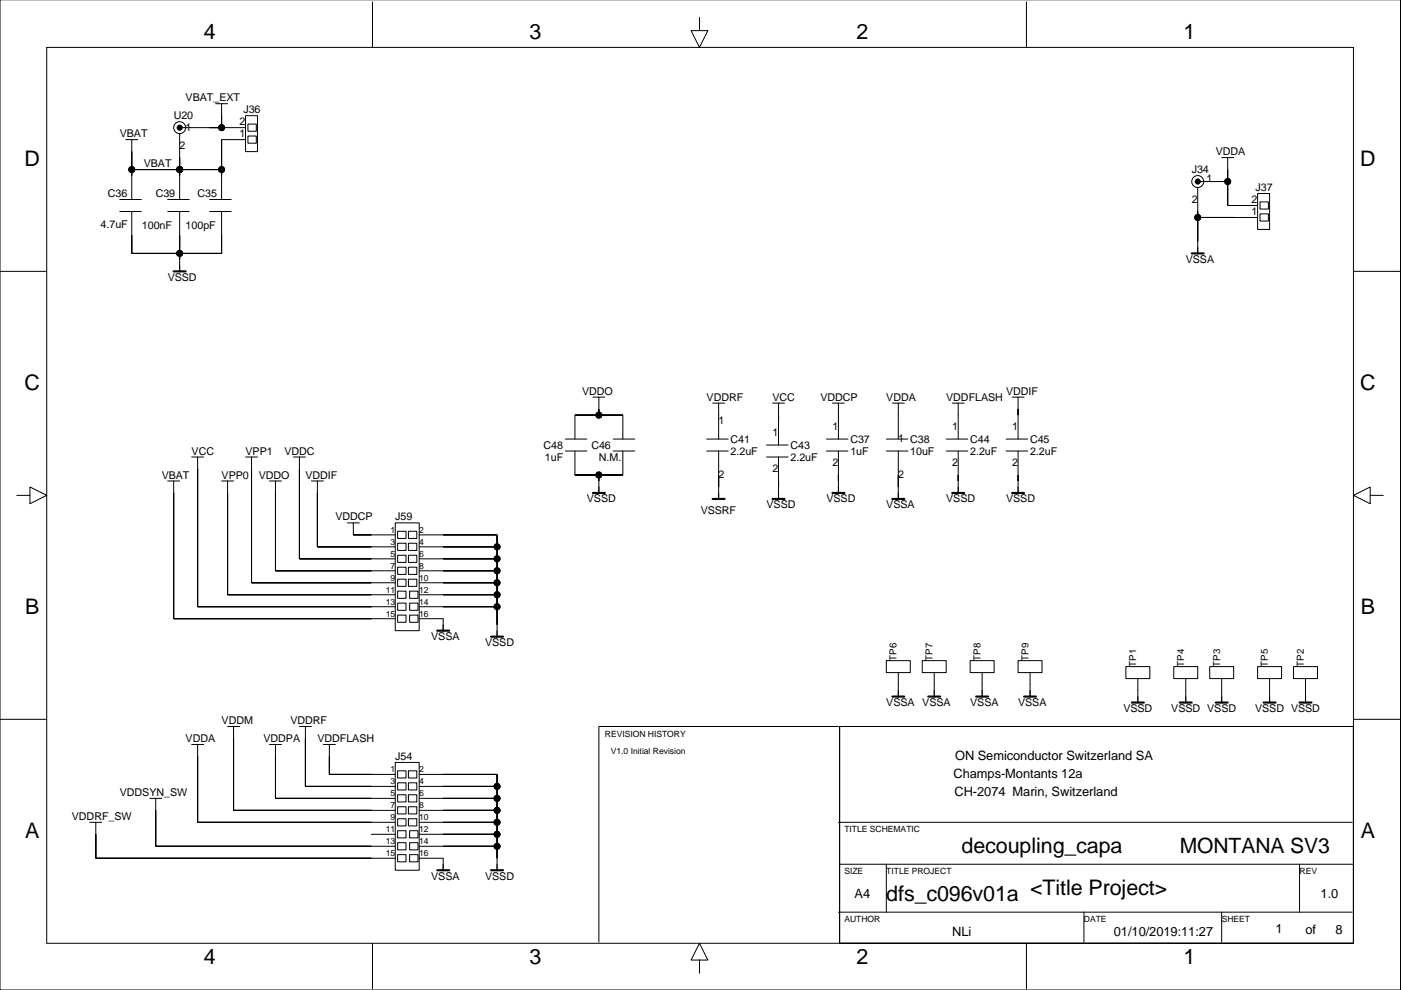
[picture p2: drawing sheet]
<svg xmlns="http://www.w3.org/2000/svg" width="297mm" height="210mm" viewBox="0 0 297 210" stroke-linecap="round" stroke-linejoin="round" font-family="sans-serif">
<g fill="none" stroke="#000" stroke-width=".21">
<path d="M0 0h296.9v209.9h-296.9zM9.9 10.1h277.1v189.9h-277.1zM79 .4v9.7M148.3 3.7v2.8h1.8l-1.8 3.6-1.8-3.6h1.8M217.6 .4v9.7M26.7 29.6h1.2v12.7M27.9 32.1h.1M27.9 29.6h1.3M27.9 36h19.1M38.1 36h.1M38.1 27.1h14M38.1 28.3v14"/>
<path d="M45.7 22h1.3v5.1M47 24.5h.1M47 27.1h.1M47 22h1.2M52.1 24.5h2.5v7.6h-2.5zM52.1 29.6h-5.1v12.7M52.6 28.8h1.7v1.6h-1.7zM52.6 26.3h1.7v1.5h-1.7zM253.9 38.5h6.4M253.9 39.8v13.9M259 33.4h1.3v10.2h6.3M260.3 38.5h.1"/>
<path d="M260.3 36h.1M260.3 33.4h1.3M0 57.5h9.9M25.4 44.8h4.6M25.4 42.3h4.6M27.9 44.8v8.9h19.1v-8.9M35.6 44.8h4.5M35.6 42.3h4.5M38.1 55h.1M38.1 44.8v12.7M44.4 44.8h4.6M44.4 42.3h4.6"/>
<path d="M253.9 51.2h.1M253.9 46.1h12.7M266.6 41h2.6v7.6h-2.6zM267.1 45.3h1.8v1.6h-1.8zM267.1 42.8h1.8v1.5h-1.8zM287 57.5h9.9M40.6 96.9h1.3v31.7h41.9M41.9 99.4h.1M41.9 96.9h1.3M52.1 96.9h1.2v26.7h30.5M53.3 99.4h.1M53.3 96.9h1.3"/>
<path d="M62.2 96.9h1.3v21.6h20.3M63.5 99.4h.1M63.5 96.9h1.3M119.9 93.1h4.5M119.9 95.6h4.5M121.9 93.1v-5.1h10.2v5.1M121.9 95.6v5.1h10.2v-5.1M125.7 84.2h1.3v3.8M127 86.7h.1M127 84.2h1.2M130 93.1h4.6M130 95.6h4.6"/>
<path d="M149.8 93.1h4.6M149.8 95.6h4.6M151.1 85.5h1.3v7.6M152.4 88h.1M152.4 95.6v10.2M152.4 85.5h1.2M162.5 96.9h4.6M162.5 94.4h4.6M163.8 85.5h1.3v8.9M165.1 88h.1M165.1 85.5h1.2M165.1 96.9v8.9"/>
<path d="M175.2 93.1h4.6M175.2 95.6h4.6M176.5 85.5h1.3v7.6M177.8 88h.1M177.8 85.5h1.2M177.8 95.6v8.9M187.9 93.1h4.6M187.9 95.6h4.6M189.2 85.5h1.3v7.6M190.5 88h.1M190.5 95.6v10.2M190.5 85.5h1.2"/>
<path d="M200.6 93.1h4.6M200.6 95.6h4.6M201.9 85.5h1.3v7.6M203.2 88h.1M203.2 85.5h1.2M203.2 95.6v8.9M213.3 93.1h4.6M213.3 95.6h4.6M214.6 84.2h1.3v8.9M215.9 86.7h.1M215.9 84.2h1.2M215.9 95.6v8.9"/>
<path d="M3.6 105h2.7v-1.8l3.6 1.8-3.6 1.8v-1.8M35.6 102h1.2v29.2h47M36.8 104.5h.1M36.8 102h1.3M47 102h1.2v24.1h35.6M48.2 104.5h.1M48.2 102h1.3M57.1 102h1.3v19h25.4M58.4 104.5h.1M58.4 102h1.3M66 102h1.3v13.9h16.5M67.3 104.5h.1"/>
<path d="M67.3 102h1.3M73.6 110.9h1.3v2.5h8.9M74.9 113.4h.1M74.9 110.9h1.3M83.8 110.9h5.1v22.8h-5.1zM84.3 112.6h1.8v1.6h-1.8zM84.3 115.2h1.8v1.5h-1.8zM84.3 117.7h1.8v1.5h-1.8zM86.6 112.6h1.8v1.6h-1.8zM86.6 115.2h1.8v1.5h-1.8zM86.6 117.7h1.8v1.5h-1.8zM88.9 113.4h16.5v21.6"/>
<path d="M88.9 115.9h16.5M88.9 118.5h16.5M127 102h.1M127 100.7v3.8M152.4 103.2h.1M165.1 103.2h.1M177.8 102h.1M190.5 103.2h.1M203.2 102h.1M215.9 102h.1M290.5 105v-1.8l-3.5 1.8 3.5 1.8v-1.8h2.8M84.3 120.3h1.8v1.5h-1.8z"/>
<path d="M84.3 122.8h1.8v1.5h-1.8zM84.3 125.3h1.8v1.6h-1.8zM84.3 127.9h1.8v1.5h-1.8zM84.3 130.4h1.8v1.5h-1.8zM86.6 120.3h1.8v1.5h-1.8zM86.6 122.8h1.8v1.5h-1.8zM86.8 125.3h1.8v1.6h-1.8zM86.8 127.9h1.8v1.5h-1.8zM86.8 130.4h1.8v1.5h-1.8zM88.9 121h16.5M88.9 126.1h16.5M88.9 123.6h16.5"/>
<path d="M88.9 128.6h16.5M88.9 131.2h5.1v2.5M94 131.2h.1M105.4 132.5h.1M0 152.5h9.9M40.6 157.8h1.3v16.6h41.9M41.9 157.8h1.3M48.2 154h1.3v17.8h34.3M49.5 156.6h.1M49.5 154h1.3M57.1 157.8h1.3v11.5h25.4M58.4 157.8h1.3"/>
<path d="M63.5 154h1.3v12.7h19M64.8 156.6h.1M64.8 154h1.2M68.6 157.8h1.2v6.4h14M69.8 157.8h1.3M177.8 154h-50.8v45.7M178 154h109v46h-109zM187.9 140.1h5.1v2.5h-5.1zM190.5 145.1h.1M190.5 142.6v5.1M195.5 140.1h5.1v2.5h-5.1zM198.1 145.1h.1"/>
<path d="M198.1 142.6v5.1M205.7 140.1h5.1v2.5h-5.1zM208.2 145.1h.1M208.2 142.6v5.1M215.9 140.1h5v2.5h-5zM218.4 145.1h.1M218.4 142.6v5.1M238.7 141.3h5.1v2.6h-5.1zM241.2 146.4h.1M241.2 143.9v5.1M248.9 141.3h5v2.6h-5zM251.4 146.4h.1"/>
<path d="M251.4 143.9v5.1M256.5 141.3h5.1v2.6h-5.1zM259 146.4h.1M259 143.9v5.1M266.6 141.3h5.1v2.6h-5.1zM269.2 146.4h.1M269.2 143.9v5.1M274.3 141.3h5v2.6h-5zM276.8 146.4h.1M276.8 143.9v5.1M287 152.5h9.9M19 174.4h1.3v7.6h63.5"/>
<path d="M20.3 176.9h.1M20.3 174.4h1.3M31.7 169.3h1.3v10.1h50.8M33 171.8h.1M33 169.3h1.3M41.9 160.4h.1M58.4 160.4h.1M69.8 160.4h.1M78.7 176.9h5.1M83.8 161.7h5.1v22.8h-5.1zM84.3 163.4h1.8v1.6h-1.8zM84.3 166h1.8v1.5h-1.8z"/>
<path d="M84.3 168.5h1.8v1.5h-1.8zM84.3 171h1.8v1.6h-1.8zM84.3 173.6h1.8v1.5h-1.8zM84.3 176.1h1.8v1.6h-1.8zM84.3 178.7h1.8v1.5h-1.8zM86.6 163.4h1.8v1.6h-1.8zM86.6 166h1.8v1.5h-1.8zM86.6 168.5h1.8v1.5h-1.8zM86.6 171h1.8v1.6h-1.8zM86.6 173.6h1.8v1.5h-1.8zM86.8 176.1h1.8v1.6h-1.8zM86.8 178.7h1.8v1.5h-1.8z"/>
<path d="M88.9 174.4h16.5M88.9 164.2h16.5v20.3M88.9 166.7h16.5M88.9 169.3h16.5M88.9 171.8h16.5M88.9 176.9h16.5M88.9 179.4h16.5M177.8 174.4h108.9M79 200v9.6M84.3 181.2h1.8v1.5h-1.8zM86.8 181.2h1.8v1.5h-1.8zM88.9 182h5.1v2.5"/>
<path d="M94 182h.1M105.4 182h.1M177.8 193.4h108.9M178 183.2h109M187.9 183.2v10.2M217.6 200v9.6M229.8 193.4v6.3M259 193.4v6.3M275.5 183.2v10.2M148.3 203.6h1.8l-1.8-3.6-1.8 3.6h1.8v2.7"/>
<circle cx="27.9" cy="36" r=".63"/>
<circle cx="38.1" cy="27.1" r=".51"/>
<circle cx="38.1" cy="36" r=".63"/>
<circle cx="38.1" cy="27.1" r="1.27"/>
<circle cx="47" cy="27.1" r=".63"/>
<circle cx="47" cy="36" r=".63"/>
<circle cx="253.9" cy="38.5" r="1.27"/>
<circle cx="253.9" cy="38.5" r=".51"/>
<circle cx="260.3" cy="38.5" r=".63"/>
<circle cx="38.1" cy="53.7" r=".63"/>
<circle cx="253.9" cy="46.1" r=".63"/>
<circle cx="127" cy="88" r=".63"/>
<circle cx="105.4" cy="118.5" r=".63"/>
<circle cx="105.4" cy="115.9" r=".63"/>
<circle cx="127" cy="100.7" r=".63"/>
<circle cx="105.4" cy="123.6" r=".63"/>
<circle cx="105.4" cy="121" r=".63"/>
<circle cx="105.4" cy="128.6" r=".63"/>
<circle cx="105.4" cy="126.1" r=".63"/>
<circle cx="105.4" cy="174.4" r=".63"/>
<circle cx="105.4" cy="171.8" r=".63"/>
<circle cx="105.4" cy="179.4" r=".63"/>
<circle cx="105.4" cy="166.7" r=".63"/>
<circle cx="105.4" cy="176.9" r=".63"/>
<circle cx="105.4" cy="169.3" r=".63"/>
</g>
<g fill="none" stroke="#000" stroke-width=".45">
<path d="M36.8 57.5h2.6M252.7 53.7h2.5M125.7 104.5h2.5M151.1 105.8h2.5M163.8 105.8h2.5M176.5 104.5h2.5M189.2 105.8h2.5M201.9 104.5h2.5M214.6 104.5h2.5M92.7 133.7h2.5M104.1 135h2.6M189.2 147.7h2.5"/>
<path d="M196.8 147.7h2.5M207 147.7h2.5M217.1 147.7h2.6M240 149h2.5M250.1 149h2.6M257.8 149h2.5M267.9 149h2.5M275.5 149h2.6M92.7 184.5h2.5M104.1 184.5h2.6"/>
</g>
<g fill="#000" stroke="#000" stroke-width=".21">
<path d="M27.9 36v1.2z" fill-rule="evenodd"/>
<path d="M27.9 32.1v3.9z" fill-rule="evenodd"/>
<path d="M38.1 36v1.2z" fill-rule="evenodd"/>
<path d="M38.1 33.4v2.6z" fill-rule="evenodd"/>
<path d="M27.9 36h10.2z" fill-rule="evenodd"/>
<path d="M44.4 27.1h2.6z" fill-rule="evenodd"/>
<path d="M47 24.5v2.6z" fill-rule="evenodd"/>
<path d="M47 29.6v6.4z" fill-rule="evenodd"/>
<path d="M47 36v1.2z" fill-rule="evenodd"/>
<path d="M38.1 36h8.9z" fill-rule="evenodd"/>
<path d="M260.3 36v2.5z" fill-rule="evenodd"/>
<path d="M260.3 38.5v5.1z" fill-rule="evenodd"/>
<path d="M27.9 49.9v3.8z" fill-rule="evenodd"/>
<path d="M27.9 53.7h10.2z" fill-rule="evenodd"/>
<path d="M38.1 49.9v3.8z" fill-rule="evenodd"/>
<path d="M38.1 53.7v1.3z" fill-rule="evenodd"/>
<path d="M47 49.9v3.8z" fill-rule="evenodd"/>
<path d="M38.1 53.7h8.9z" fill-rule="evenodd"/>
<path d="M253.9 46.1v5.1z" fill-rule="evenodd"/>
<path d="M253.9 44.8v1.3z" fill-rule="evenodd"/>
<path d="M260.3 43.6h1.3z" fill-rule="evenodd"/>
<path d="M253.9 46.1h7.7z" fill-rule="evenodd"/>
<path d="M41.9 99.4v29.2z" fill-rule="evenodd"/>
<path d="M53.3 99.4v24.2z" fill-rule="evenodd"/>
<path d="M63.5 99.4v19.1z" fill-rule="evenodd"/>
<path d="M127 86.7v1.3z" fill-rule="evenodd"/>
<path d="M121.9 88h5.1z" fill-rule="evenodd"/>
<path d="M127 88h5.1z" fill-rule="evenodd"/>
<path d="M165.1 88v1.3z" fill-rule="evenodd"/>
<path d="M215.9 86.7v1.3z" fill-rule="evenodd"/>
<path d="M36.8 104.5v26.7z" fill-rule="evenodd"/>
<path d="M48.2 104.5v21.6z" fill-rule="evenodd"/>
<path d="M58.4 104.5v16.5z" fill-rule="evenodd"/>
<path d="M67.3 104.5v11.4z" fill-rule="evenodd"/>
<path d="M67.3 115.9h11.4z" fill-rule="evenodd"/>
<path d="M63.5 118.5h15.2z" fill-rule="evenodd"/>
<path d="M74.9 113.4h3.8z" fill-rule="evenodd"/>
<path d="M94 118.5h11.4z" fill-rule="evenodd"/>
<path d="M105.4 118.5v2.5z" fill-rule="evenodd"/>
<path d="M105.4 113.4v2.5z" fill-rule="evenodd"/>
<path d="M105.4 115.9v2.6z" fill-rule="evenodd"/>
<path d="M94 113.4h11.4z" fill-rule="evenodd"/>
<path d="M94 115.9h11.4z" fill-rule="evenodd"/>
<path d="M127 100.7v1.3z" fill-rule="evenodd"/>
<path d="M121.9 100.7h5.1z" fill-rule="evenodd"/>
<path d="M127 100.7h5.1z" fill-rule="evenodd"/>
<path d="M152.4 100.7v2.5z" fill-rule="evenodd"/>
<path d="M165.1 102v1.2z" fill-rule="evenodd"/>
<path d="M177.8 100.7v1.3z" fill-rule="evenodd"/>
<path d="M190.5 100.7v2.5z" fill-rule="evenodd"/>
<path d="M203.2 100.7v1.3z" fill-rule="evenodd"/>
<path d="M215.9 100.7v1.3z" fill-rule="evenodd"/>
<path d="M58.4 121h20.3z" fill-rule="evenodd"/>
<path d="M53.3 123.6h25.4z" fill-rule="evenodd"/>
<path d="M48.2 126.1h30.5z" fill-rule="evenodd"/>
<path d="M41.9 128.6h36.8z" fill-rule="evenodd"/>
<path d="M36.8 131.2h41.9z" fill-rule="evenodd"/>
<path d="M105.4 128.6v3.9z" fill-rule="evenodd"/>
<path d="M94 121h11.4z" fill-rule="evenodd"/>
<path d="M105.4 123.6v2.5z" fill-rule="evenodd"/>
<path d="M105.4 121v2.6z" fill-rule="evenodd"/>
<path d="M94 128.6h11.4z" fill-rule="evenodd"/>
<path d="M94 123.6h11.4z" fill-rule="evenodd"/>
<path d="M94 126.1h11.4z" fill-rule="evenodd"/>
<path d="M105.4 126.1v2.5z" fill-rule="evenodd"/>
<path d="M49.5 156.6v15.2z" fill-rule="evenodd"/>
<path d="M64.8 156.6v10.1z" fill-rule="evenodd"/>
<path d="M20.3 176.9v5.1z" fill-rule="evenodd"/>
<path d="M33 171.8v7.6z" fill-rule="evenodd"/>
<path d="M41.9 160.4v14z" fill-rule="evenodd"/>
<path d="M58.4 160.4v8.9z" fill-rule="evenodd"/>
<path d="M69.8 160.4v3.8z" fill-rule="evenodd"/>
<path d="M69.8 164.2h8.9z" fill-rule="evenodd"/>
<path d="M64.8 166.7h13.9z" fill-rule="evenodd"/>
<path d="M58.4 169.3h20.3z" fill-rule="evenodd"/>
<path d="M49.5 171.8h29.2z" fill-rule="evenodd"/>
<path d="M41.9 174.4h36.8z" fill-rule="evenodd"/>
<path d="M33 179.4h45.7z" fill-rule="evenodd"/>
<path d="M94 174.4h11.4z" fill-rule="evenodd"/>
<path d="M94 179.4h11.4z" fill-rule="evenodd"/>
<path d="M105.4 176.9v2.5z" fill-rule="evenodd"/>
<path d="M94 176.9h11.4z" fill-rule="evenodd"/>
<path d="M105.4 174.4v2.5z" fill-rule="evenodd"/>
<path d="M105.4 171.8v2.6z" fill-rule="evenodd"/>
<path d="M94 164.2h11.4z" fill-rule="evenodd"/>
<path d="M105.4 164.2v2.5z" fill-rule="evenodd"/>
<path d="M94 166.7h11.4z" fill-rule="evenodd"/>
<path d="M105.4 166.7v2.6z" fill-rule="evenodd"/>
<path d="M94 169.3h11.4z" fill-rule="evenodd"/>
<path d="M105.4 169.3v2.5z" fill-rule="evenodd"/>
<path d="M94 171.8h11.4z" fill-rule="evenodd"/>
<path d="M105.4 179.4v2.6z" fill-rule="evenodd"/>
<path d="M20.3 182h58.4z" fill-rule="evenodd"/>
<circle cx="27.9" cy="36" r=".63"/>
<circle cx="38.1" cy="27.1" r=".51"/>
<circle cx="38.1" cy="36" r=".63"/>
<circle cx="47" cy="27.1" r=".63"/>
<circle cx="47" cy="36" r=".63"/>
<circle cx="253.9" cy="38.5" r=".51"/>
<circle cx="260.3" cy="38.5" r=".63"/>
<circle cx="38.1" cy="53.7" r=".63"/>
<circle cx="253.9" cy="46.1" r=".63"/>
<circle cx="127" cy="88" r=".63"/>
<circle cx="105.4" cy="118.5" r=".63"/>
<circle cx="105.4" cy="115.9" r=".63"/>
<circle cx="127" cy="100.7" r=".63"/>
<circle cx="105.4" cy="123.6" r=".63"/>
<circle cx="105.4" cy="121" r=".63"/>
<circle cx="105.4" cy="128.6" r=".63"/>
<circle cx="105.4" cy="126.1" r=".63"/>
<circle cx="105.4" cy="174.4" r=".63"/>
<circle cx="105.4" cy="171.8" r=".63"/>
<circle cx="105.4" cy="179.4" r=".63"/>
<circle cx="105.4" cy="166.7" r=".63"/>
<circle cx="105.4" cy="176.9" r=".63"/>
<circle cx="105.4" cy="169.3" r=".63"/>
</g>
<g font-size="4.5">
<text x="43.2" y="8.4">4</text>
<text x="112.3" y="8.4">3</text>
<text x="181.6" y="8.4">2</text>
<text x="250.9" y="8.4">1</text>
<text x="5.2" y="35.3">D</text>
<text x="288.4" y="35.3">D</text>
<text x="5.2" y="82.8">C</text>
<text x="288.4" y="82.8">C</text>
<text x="5.4" y="130.2">B</text>
<text x="288.5" y="130.2">B</text>
<text x="5.4" y="177.7">A</text>
<text x="288.5" y="177.7">A</text>
<text x="203.9" y="180.9">decoupling_capa</text>
<text x="250.1" y="180.9">MONTANA SV3</text>
<text x="187.9" y="191.1">dfs_c096v01a</text>
<text x="218.4" y="189.8">&lt;Title Project&gt;</text>
<text x="43.2" y="204.4">4</text>
<text x="112.3" y="204.4">3</text>
<text x="181.6" y="204.4">2</text>
<text x="250.9" y="204.4">1</text>
</g>
<g font-size="2.7">
<text x="202.5" y="161.2">ON Semiconductor Switzerland SA</text>
<text x="202.2" y="165">Champs-Montants 12a</text>
<text x="202.4" y="168.8">CH-2074 Marin, Switzerland</text>
<text x="181.2" y="190.4">A4</text>
<text x="280" y="190.4">1.0</text>
<text x="270.4" y="197.9">1</text>
<text x="201.9" y="198.4">NLi</text>
<text x="236.2" y="198.4">01/10/2019:11:27</text>
<text x="276.8" y="198">of</text>
<text x="283.1" y="198.1">8</text>
</g>
<g font-size="2.3">
<text x="39.4" y="21.5">VBAT_EXT</text>
<text x="25.4" y="29.1">VBAT</text>
<text x="36.8" y="25.3">U20</text>
<text x="39.4" y="27.7">1</text>
<text x="50.8" y="29">1</text>
<text x="50.8" y="26.5">2</text>
<text x="51.6" y="24">J36</text>
<text x="30.5" y="35.4">VBAT</text>
<text x="38.1" y="31.6">2</text>
<text x="257.8" y="32.9">VDDA</text>
<text x="22.9" y="41.8">C36</text>
<text x="33" y="41.8">C39</text>
<text x="41.9" y="41.8">C35</text>
<text x="252.7" y="36.7">J34</text>
<text x="255.8" y="38.6">1</text>
<text x="266.2" y="40.5">J37</text>
<text x="252.7" y="43">2</text>
<text x="265.4" y="45.5">1</text>
<text x="265.4" y="43">2</text>
<text x="21.3" y="48.4">4.7uF</text>
<text x="30.1" y="48.5">100nF</text>
<text x="39.4" y="48.5">100pF</text>
<text x="35.6" y="59.6">VSSD</text>
<text x="251.4" y="55.7">VSSA</text>
<text x="123.4" y="83.7">VDDO</text>
<text x="213.3" y="83.7">VDDIF</text>
<text x="149.8" y="85">VDDRF</text>
<text x="152.4" y="90">1</text>
<text x="163.8" y="85">VCC</text>
<text x="174" y="85">VDDCP</text>
<text x="187.9" y="85">VDDA</text>
<text x="200.6" y="85">VDDFLASH</text>
<text x="115.2" y="95.1">C48</text>
<text x="125.4" y="95.1">C46</text>
<text x="154.9" y="93.8">C41</text>
<text x="163.8" y="92.5">1</text>
<text x="167.6" y="95.1">C43</text>
<text x="176.5" y="91.2">1</text>
<text x="180.3" y="93.8">C37</text>
<text x="190.5" y="93.8">1 C38</text>
<text x="201.9" y="91.2">1</text>
<text x="205.7" y="93.8">C44</text>
<text x="214.6" y="91.2">1</text>
<text x="218.4" y="93.8">C45</text>
<text x="34.3" y="101.5">VBAT</text>
<text x="40.6" y="96.4">VCC</text>
<text x="47" y="101.5">VPP0</text>
<text x="52.1" y="96.4">VPP1</text>
<text x="54.9" y="101.5">VDDO</text>
<text x="60.3" y="96.4">VDDC</text>
<text x="64.8" y="101.5">VDDIF</text>
<text x="115.5" y="97.7">1uF</text>
<text x="127" y="97.7">N.M.</text>
<text x="152.4" y="101.4">2</text>
<text x="154.9" y="96.4">2.2uF</text>
<text x="163.8" y="100.1">2</text>
<text x="167.6" y="97.7">2.2uF</text>
<text x="176.5" y="98.8">2</text>
<text x="180.3" y="96.4">1uF</text>
<text x="190.5" y="101.4">2</text>
<text x="193" y="96.4">10uF</text>
<text x="201.9" y="98.8">2</text>
<text x="205.7" y="96.4">2.2uF</text>
<text x="214.6" y="98.8">2</text>
<text x="218.4" y="96.4">2.2uF</text>
<text x="124.4" y="106.5">VSSD</text>
<text x="162.5" y="107.8">VSSD</text>
<text x="175.2" y="106.5">VSSD</text>
<text x="187.9" y="107.8">VSSA</text>
<text x="200.6" y="106.5">VSSD</text>
<text x="213.3" y="106.5">VSSD</text>
<text x="71.1" y="110.4">VDDCP</text>
<text x="83.8" y="110.3">J59</text>
<text x="148.6" y="109.1">VSSRF</text>
<text x="91.4" y="135.7">VSSA</text>
<text x="102.8" y="137">VSSD</text>
<text x="187.9" y="149.7">VSSA</text>
<text x="195.5" y="149.7">VSSA</text>
<text x="205.7" y="149.7">VSSA</text>
<text x="215.9" y="149.7">VSSA</text>
<text x="47" y="153.5">VDDM</text>
<text x="61.6" y="153.5">VDDRF</text>
<text x="238.2" y="151">VSSD</text>
<text x="248.3" y="151">VSSD VSSD</text>
<text x="266.1" y="151">VSSD VSSD</text>
<text x="39.4" y="157.3">VDDA</text>
<text x="55.9" y="157.3">VDDPA</text>
<text x="67.3" y="157.3">VDDFLASH</text>
<text x="83.8" y="161.1">J54</text>
<text x="15.2" y="173.8">VDDRF_SW</text>
<text x="25.4" y="168.8">VDDSYN_SW</text>
<text x="91.4" y="186.5">VSSA</text>
<text x="102.8" y="186.5">VSSD</text>
</g>
<g font-size="2">
<text x="190.1" y="140.1" transform="rotate(-90 190.1 140.1)">TP6</text>
<text x="197.7" y="140.1" transform="rotate(-90 197.7 140.1)">TP7</text>
<text x="207.9" y="140.1" transform="rotate(-90 207.9 140.1)">TP8</text>
<text x="218" y="140.1" transform="rotate(-90 218 140.1)">TP9</text>
<text x="240.9" y="141.3" transform="rotate(-90 240.9 141.3)">TP1</text>
<text x="251" y="141.3" transform="rotate(-90 251 141.3)">TP4</text>
<text x="258.7" y="141.3" transform="rotate(-90 258.7 141.3)">TP3</text>
<text x="268.8" y="141.3" transform="rotate(-90 268.8 141.3)">TP5</text>
<text x="276.4" y="141.3" transform="rotate(-90 276.4 141.3)">TP2</text>
</g>
<g font-size="1.8">
<text x="82.8" y="113">1</text>
<text x="88.9" y="113">2</text>
<text x="82.8" y="118.1">5</text>
<text x="82.8" y="115.5">3</text>
<text x="88.9" y="115.5">4</text>
<text x="88.9" y="118.1">6</text>
<text x="81.8" y="125.7">11</text>
<text x="82.8" y="120.6">7</text>
<text x="82.8" y="123.1">9</text>
<text x="88.9" y="120.6">8</text>
<text x="88.9" y="123.1">10</text>
<text x="88.9" y="125.7">12</text>
<text x="81.8" y="128.2">13</text>
<text x="81.8" y="130.8">15</text>
<text x="88.9" y="128.2">14</text>
<text x="88.9" y="130.8">16</text>
<text x="128.2" y="156.2">REVISION HISTORY</text>
<text x="129.5" y="160">V1.0 Initial Revision</text>
<text x="82.8" y="163.8">1</text>
<text x="82.8" y="166.3">3</text>
<text x="88.9" y="166.3">4</text>
<text x="88.9" y="163.8">2</text>
<text x="82.8" y="168.9">5</text>
<text x="82.8" y="171.4">7</text>
<text x="82.8" y="173.9">9</text>
<text x="88.9" y="171.4">8</text>
<text x="88.9" y="168.9">6</text>
<text x="88.9" y="173.9">10</text>
<text x="81.8" y="176.5">11</text>
<text x="81.8" y="179">13</text>
<text x="88.9" y="179">14</text>
<text x="88.9" y="176.5">12</text>
<text x="179" y="176.5">TITLE SCHEMATIC</text>
<text x="81.8" y="181.6">15</text>
<text x="88.9" y="181.6">16</text>
<text x="179" y="185.4">SIZE</text>
<text x="187.9" y="185.4">TITLE PROJECT</text>
<text x="275.5" y="185.4">REV</text>
<text x="179" y="195.5">AUTHOR</text>
<text x="229.8" y="195.5">DATE</text>
<text x="259" y="195.5">SHEET</text>
</g>
</svg>
